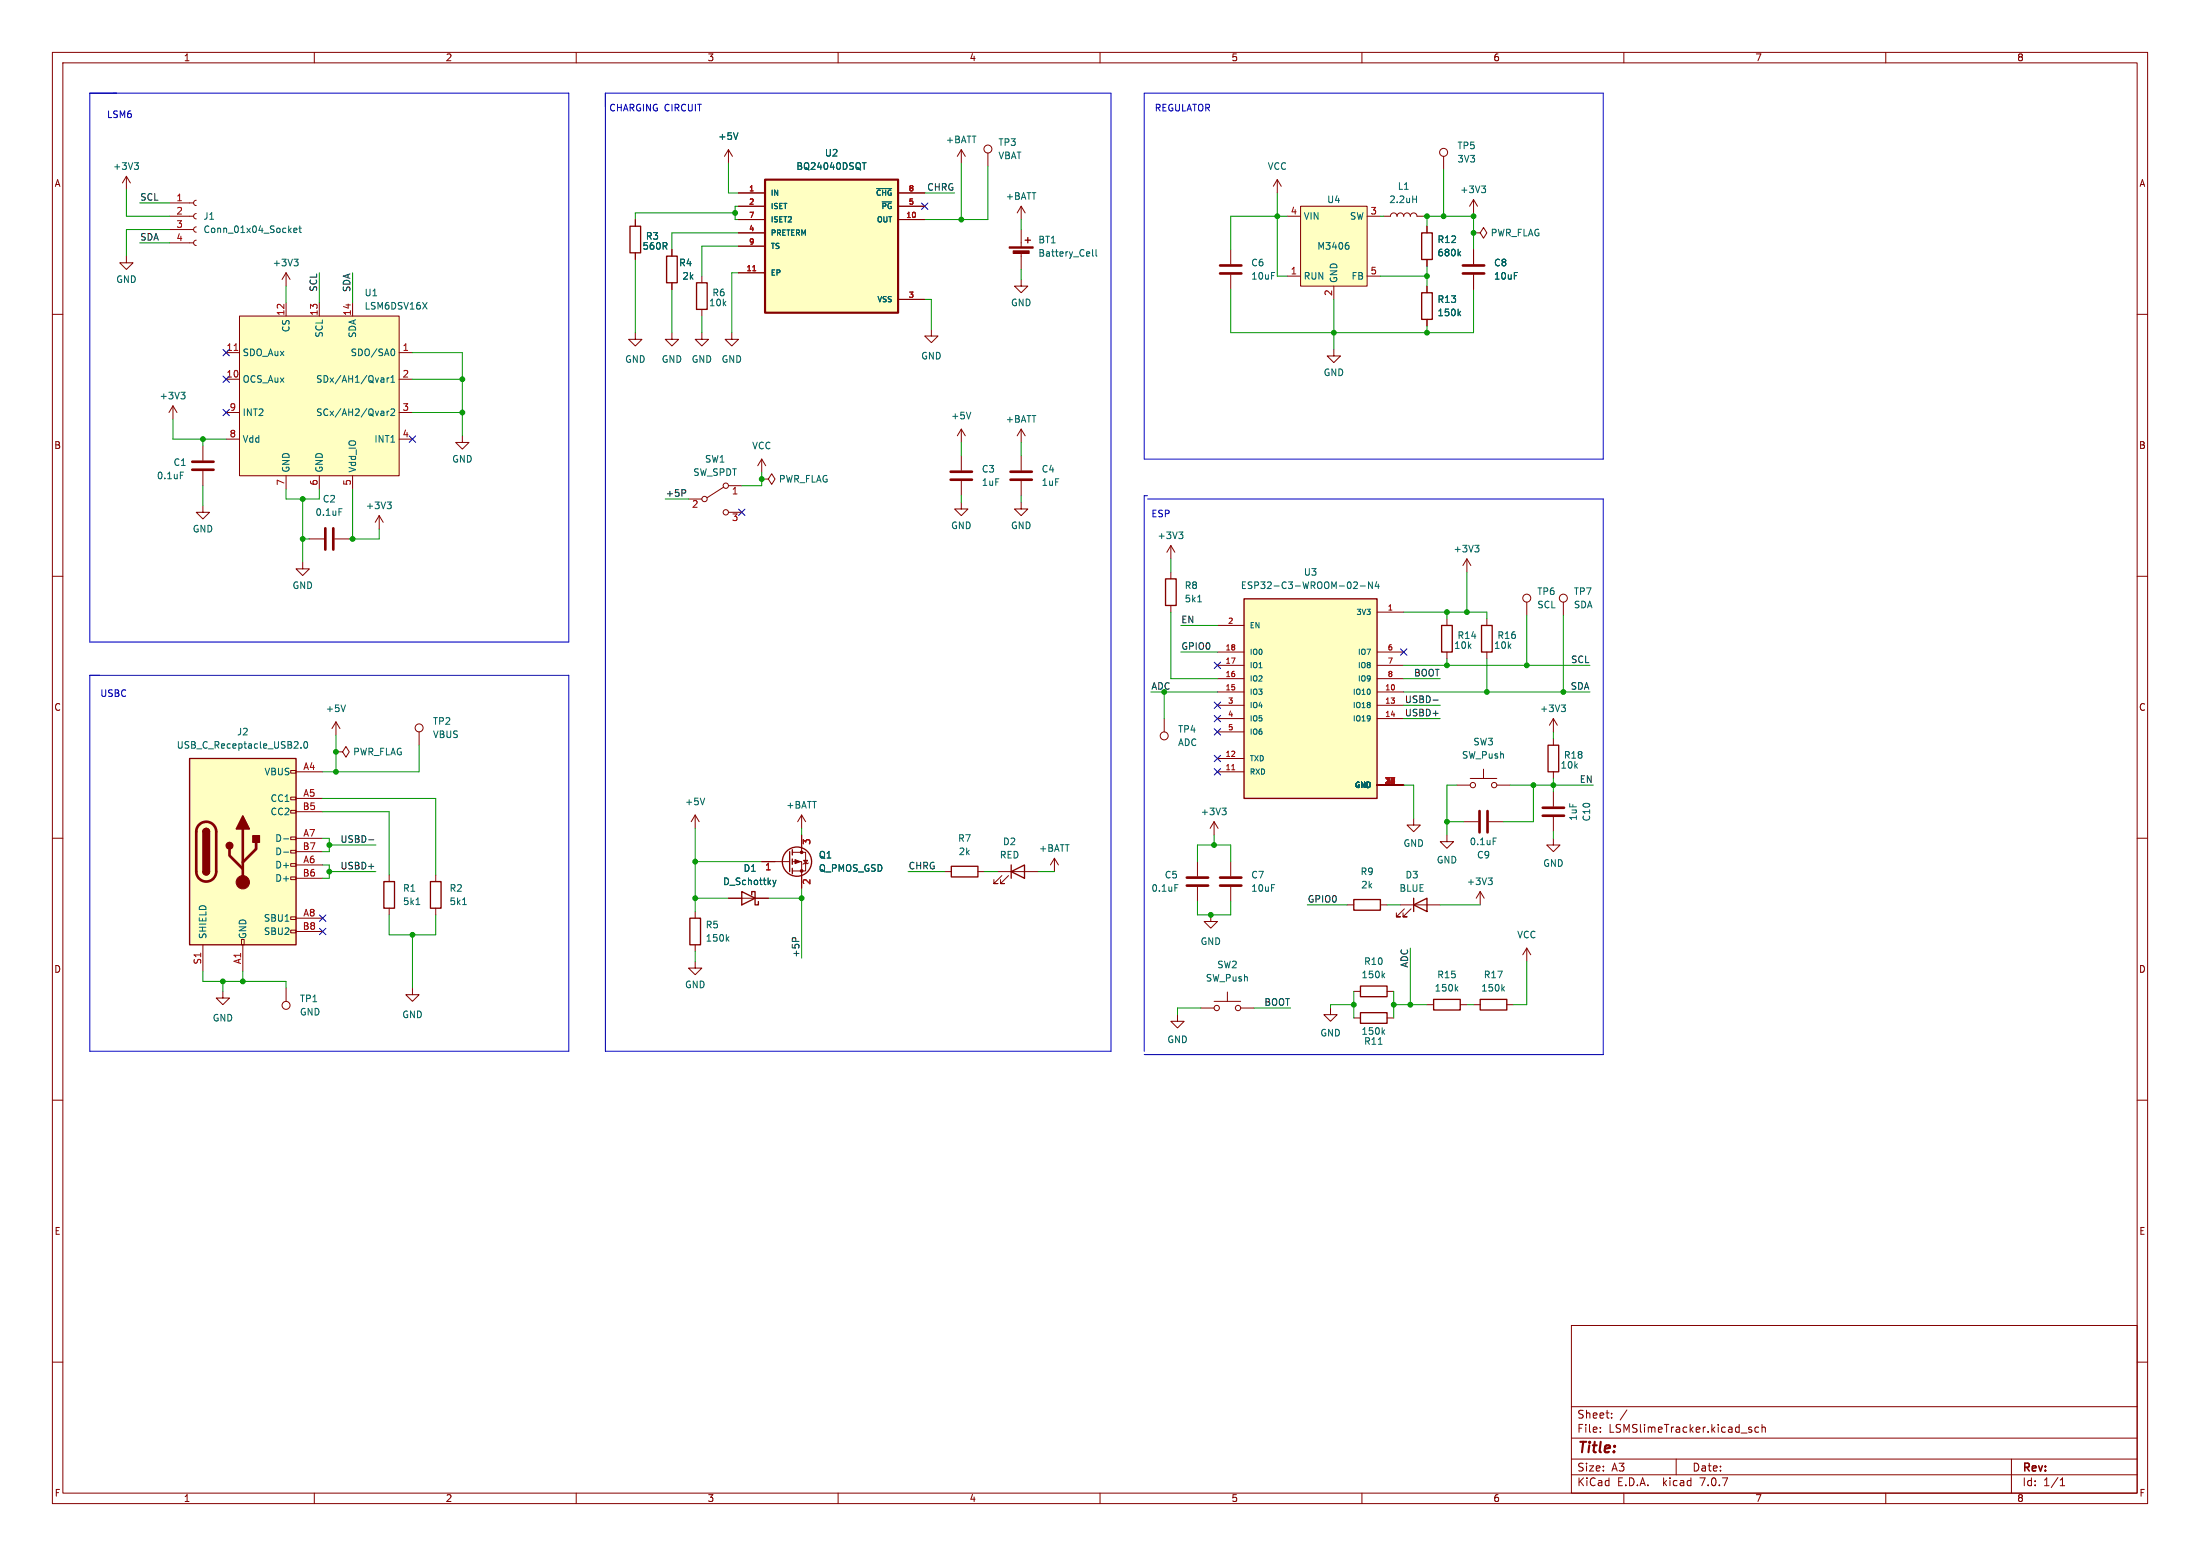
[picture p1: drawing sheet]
<svg xmlns="http://www.w3.org/2000/svg" width="420mm" height="297mm" viewBox="0 0 420 297" stroke-linecap="round" stroke-linejoin="round" font-family="sans-serif">
<g fill="none" stroke="#840000" stroke-width=".19">
<path d="M10 10h400v277h-400zM12 12h396v273h-396zM60 10v2M110 10v2M160 10v2M210 10v2M260 10v2M310 10v2M360 10v2M24.1 33.7l-.7 1.2M24.1 33.7v2.5M24.1 33.7l.8 1.2"/>
<path d="M32.4 38.7h4.6M37.5 38.2l-.4 .2-.1 .3 .1 .4 .4 .1M139.1 28.6l-.8 1.2M139.1 28.6v2.5M139.1 28.6l.7 1.2M141 36.8h5M141 39.4h5M171.4 36.8h5.1M171.4 39.4h5.1M183.5 28.6l-.7 1.2M183.5 28.6v2.5M183.5 28.6l.8 1.2"/>
<path d="M188.6 29.2v2.6M194.9 39.4v2.5M194.9 39.4l-.7 1.2M194.9 39.4l.8 1.2M243.8 34.3l-.7 1.3M243.8 34.3v2.5M243.8 34.3l.8 1.3M248.3 39.4h12.7v15.2h-12.7zM275.6 29.8v2.6M281.3 38.1v2.5M281.3 38.1l-.8 1.3M281.3 38.1l.8 1.3"/>
<path d="M10 60h2M24.1 48.9v1.3h1.3l-1.3 1.2-1.2-1.2h1.2M32.4 46.4h4.6M32.4 43.8h4.6M32.4 41.3h4.6M37.5 45.8l-.4 .2-.1 .3 .1 .4 .4 .2M37.5 43.3l-.4 .1-.1 .4 .1 .4 .4 .1M37.5 40.8l-.4 .1-.1 .4 .1 .3 .4 .2M54.6 52.1l-.8 1.2M54.6 52.1v2.5M54.6 57.8v2.5M54.6 52.1l.8 1.2"/>
<path d="M61 57.8v2.5M67.3 57.8v2.5M121.3 41.9v1.3M121.3 48.3v1.2M128.3 47.6v1.3M128.3 54v1.2M134 52.7v1.3M134 59.1v1.2M141 41.9h5M141 52.1h5M141 44.5h5M141 47h5"/>
<path d="M171.4 41.9h5.1M171.4 57.2h5.1M194.9 53.3v1.3h1.3l-1.3 1.3-1.2-1.3h1.2M194.9 43.8v3.3M194.9 48.1v3.3M234.9 47.6v2.8M234.9 52.5v2.7M245.7 41.3h2.6M245.7 52.7h2.6M254.6 54.6v2.6M261 41.3h2.5M261 52.7h2.5"/>
<path d="M264.2 41.3h1.2a.64 .64 0 0 1 .7-.7 .64 .64 0 0 1 .6 .7 .64 .64 0 0 1 .6-.7 .64 .64 0 0 1 .7 .7 .64 .64 0 0 1 .6-.7 .64 .64 0 0 1 .6 .7 .64 .64 0 0 1 .7-.7 .64 .64 0 0 1 .6 .7h1.3M272.4 43.2v1.3M272.4 49.5v1.3M272.4 54.6v1.3M281.3 44.5h1.3l.6-1.1 .6 1.1-.6 1-.6-1M281.3 44.5h.1M281.3 47.6v2.8M281.3 52.5v2.7M408 60h2M33 77.5l-.7 1.2M33 77.5v2.5M33 77.5l.8 1.2"/>
<path d="M43.2 67.3h2.5M43.2 72.4h2.5M43.2 78.7h2.5M45.7 60.3h30.5v30.5h-30.5zM76.2 67.3h2.5M76.2 72.4h2.5M76.2 78.7h2.5M121.3 63.5v1.3h1.3l-1.3 1.2-1.3-1.2h1.3M128.3 63.5v1.3h1.2l-1.2 1.2-1.3-1.2h1.3M134 63.5v1.3h1.3l-1.3 1.2-1.3-1.2h1.3M139.7 63.5v1.3h1.3l-1.3 1.2-1.3-1.2h1.3M177.8 62.9v1.2h1.3l-1.3 1.3-1.3-1.3h1.3"/>
<path d="M254.6 66.7v1.2h1.3l-1.3 1.3-1.2-1.3h1.2M272.4 61v1.2M38.7 96.5v1.3h1.3l-1.3 1.3-1.2-1.3h1.2M38.7 85.1v2.8M38.7 89.9v2.8M43.2 83.8h2.5M54.6 90.8v2.5M61 90.8v2.5M67.3 90.8v2.5M72.4 98.4l-.8 1.3M72.4 98.4v2.6M72.4 98.4l.8 1.3"/>
<path d="M76.2 83.8h2.5M88.3 83.2v1.3h1.2l-1.2 1.2-1.3-1.2h1.3M131.4 95.3h2.6M138.2 93l-3.2 2M139.1 92.7h2.5M139.1 97.8h2.5M145.4 91.4h1.3l.6-1 .7 1-.7 1.1-.6-1.1M145.4 91.4h.1M145.4 87.6l-.7 1.3M145.4 87.6v2.6M145.4 87.6l.8 1.3M183.5 95.9v1.3h1.3l-1.3 1.2-1.3-1.2h1.3"/>
<path d="M183.5 81.9v2.6M183.5 87v2.8M183.5 91.8v2.8M183.5 81.9l-.7 1.3M183.5 81.9l.8 1.3M194.9 95.9v1.3h1.3l-1.3 1.2-1.2-1.2h1.2M194.9 81.9v2.6M194.9 87v2.8M194.9 91.8v2.8M194.9 81.9l-.7 1.3M194.9 81.9l.8 1.3M10 110h2"/>
<path d="M57.8 107.3v1.3h1.3l-1.3 1.3-1.3-1.3h1.3M59.1 102.9h2.7M63.9 102.9h2.8M223.5 104.1v2.6M223.5 109.2v1.3M223.5 115.6v1.2M223.5 104.1l-.7 1.3M223.5 104.1l.8 1.3M232.4 119.4h5.1M262.9 116.8h5.1M276.2 118.1v1.3M280 106.7l-.7 1.3"/>
<path d="M280 106.7v2.5M280 106.7l.8 1.3M283.8 118.1v1.3M291.5 114.9v2.6M298.4 114.9v2.6M408 110h2M64.1 137.8l-.7 1.3M64.1 137.8v2.5M64.1 137.8l.8 1.3M80 139.7v2.5M222.2 137.2v2.5M232.4 132.1h5.1"/>
<path d="M232.4 134.6h5.1M232.4 137.2h5.1M232.4 129.5h5.1M232.4 127h5.1M232.4 124.5h5.1M232.4 139.7h5.1M262.9 132.1h5.1M262.9 134.6h5.1M262.9 137.2h5.1M262.9 129.5h5.1M262.9 127h5.1M262.9 124.5h5.1"/>
<path d="M276.2 124.5v1.2M283.8 124.5v1.2M296.5 137.2l-.7 1.2M296.5 137.2v2.5M296.5 137.2l.8 1.2M10 160h2M55.5 159.8h1v.5h-1zM55.5 154.7h1v.5h-1zM55.5 152.1h1v.6h-1zM55.5 147.1h1v.5h-1zM56.5 147.3h5.1M56.5 152.4h5.1"/>
<path d="M56.5 154.9h5.1M64.1 143.5h1.3l.6-1 .7 1-.7 1-.6-1M64.1 143.5h.1M132.7 155.6l-.7 1.2M132.7 155.6v2.5M132.7 155.6l.8 1.2M153 155.6l-.7 1.2M153 155.6v2.5M153 159.4v3.3M153 155.6l.8 1.2M231.8 156.8l-.8 1.3M231.8 156.8v2.6"/>
<path d="M231.8 156.8l.7 1.3M232.4 147.3h5.1M232.4 144.8h5.1M262.9 149.9h5.1M269.9 156.2v1.3h-1.3l1.3 1.3 1.2-1.3h-1.2M276.2 159.4v1.3h-1.2l1.2 1.2 1.3-1.2h-1.3M278.1 149.9h2.6M279.4 156.8h2.8M280.7 148.6h5M283.2 146.8v1.8M284.2 156.8h2.8M285.7 149.9h2.6"/>
<path d="M296.5 141v1.2M296.5 147.3v1.3M296.5 151.1v2.8M296.5 156v2.8M408 160h2M46.1 179.3h.5v1h-.5zM55.5 177.5h1v.6h-1zM55.5 175h1v.5h-1zM55.5 167.4h1v.5h-1zM55.5 164.8h1v.6h-1zM55.5 162.3h1v.5h-1zM56.5 165.1h5.1"/>
<path d="M56.5 160h5.1M56.5 175.3h5.1M56.5 167.6h5.1M56.5 162.6h5.1M56.5 177.8h5.1M74.3 167v1.3M74.3 173.4v1.2M83.2 167v1.3M83.2 173.4v1.2M132.7 174v1.3M139.1 171.5h7.6M145.4 164.5h5.3"/>
<path d="M151.3 164.5h1.7v5M151.3 162.7h2.5v3.5h-2.5M153.4 164.2h.8l-.4 .6zM154.3 164.7l-1 .3M180.3 166.4h1.3M186.7 166.4h1.3M190.5 166.4h7.6M191.3 167.1l-1.6 1.6h.8h-.8v-.8M192.5 167.1l-1.5 1.6h.8h-.8v-.8M201.3 163.8l-.8 1.3M201.3 163.8v2.6M201.3 163.8l.8 1.3"/>
<path d="M228.6 164.5v2.8M228.6 169.3v2.8M231.1 174.6v1.3h1.3l-1.3 1.3-1.2-1.3h1.2M234.9 164.5v2.8M234.9 169.3v2.8M257.2 172.7h1.2M263.5 172.7h1.3M267.3 172.7h7.7M268.1 173.5l-1.5 1.5h.7h-.7v-.8M269.4 173.5l-1.6 1.5h.8h-.8v-.8M282.6 170.2l-.8 1.3M282.6 170.2v2.5"/>
<path d="M282.6 170.2l.7 1.3M296.5 160v1.3h-1.2l1.2 1.3 1.3-1.3h-1.3M38.7 180.3v5.1M42.5 189.2v1.3h1.3l-1.3 1.3-1.2-1.3h1.2M46.4 180.3v5.1M54.6 188.6v2.5M78.7 188.6v1.3h1.3l-1.3 1.2-1.2-1.2h1.2M132.7 183.5v1.3h1.3l-1.3 1.3-1.3-1.3h1.3M132.7 180.3v1.3M224.8 193.7v1.2h-1.3l1.3 1.3 1.3-1.3h-1.3M229.2 192.4h2.6M231.8 191.1h5.1"/>
<path d="M234.3 189.4v1.7M236.9 192.4h2.5M254 192.4v1.3h-1.3l1.3 1.2 1.3-1.2h-1.3M258.4 194.3h1.3M258.4 189.2h1.3M264.8 194.3h1.3M264.8 189.2h1.3M272.4 191.8h1.3M278.8 191.8h1.2M281.3 191.8h1.3M287.7 191.8h1.2M291.5 181v2.5"/>
<path d="M291.5 181l-.8 1.2M291.5 181l.7 1.2M10 210h2M408 210h2M10 260h2M300 253h108v32h-108zM408 260h2M300 278.5h108M300 274.5h108M300 268.5h108M305.5 273.2v.2M305.5 272.5v.1"/>
<path d="M307.7 270.5v.2M307.7 269.8v.1M310.6 269.1l-1.3 1.9M320 278.5v3M334 272.9l.4 .1v.2l-.2 .2h-.3M334 272.4l.4 .1M335.7 272.5l-.4-.1-.3 .3 .2 .6h.5M336.4 272.5l.2-.1 .3 .1 .1 .9M336.4 271.9v1.5M384 278.5v6.5M60 285v2M110 285v2"/>
<path d="M160 285v2M210 285v2M260 285v2M300 281.5h108M310 285v2M360 285v2M393.3 283.6h.9M393.3 282.5l.4-.4v1.5"/>
<circle cx="188.6" cy="28.4" r=".76"/>
<circle cx="275.6" cy="29.1" r=".76"/>
<circle cx="134.5" cy="95.3" r=".51"/>
<circle cx="138.6" cy="97.8" r=".51"/>
<circle cx="138.6" cy="92.7" r=".51"/>
<circle cx="291.5" cy="114.2" r=".76"/>
<circle cx="298.5" cy="114.2" r=".76"/>
<circle cx="80" cy="138.9" r=".76"/>
<circle cx="222.2" cy="140.5" r=".76"/>
<circle cx="281.2" cy="149.9" r=".51"/>
<circle cx="285.2" cy="149.9" r=".51"/>
<circle cx="54.6" cy="191.9" r=".76"/>
<circle cx="232.3" cy="192.4" r=".51"/>
<circle cx="236.3" cy="192.4" r=".51"/>
</g>
<g fill="none" stroke="#006464" stroke-width=".19">
<path d="M25.6 31.1h.8l-.4 .4M26.2 31.5l.2 .3v.3l-.2 .2M140.9 25.3l-.4 1.3M164.6 31.1h.7M165 31.1v1.2M167.3 36h2.9M168.4 38.5h1.8M269.7 38h.7M270.4 37.4v1.3M282.8 35.5h.8l-.4 .5M283.4 36l.2 .2v.3l-.2 .3M56.1 44l.6-.1-.1-.3-.3-.1-.2 .2v.6h.5"/>
<path d="M56.1 49.5h.8l-.4 .5M56.7 50l.2 .2v.3l-.2 .2M57 43.5h.5M57.2 43.1v1.1l.3 .2M80.7 57.7l.8 1.3M81.5 57.7l-.8 1.3M208.6 47.6v1.1l.2 .2M209.2 47.6v1.1l.2 .2M257.2 46.3h.2M257.3 46.8l.2 .2v.3l-.2 .3M278.5 48.4l.3 .4M278.5 59.8l.3 .5"/>
<path d="M278.8 48l-.4 .5M278.8 59.4l-.4 .5M34.5 74.9h.8l-.4 .5M35.1 75.4l.2 .2v.3l-.2 .2M72.9 72.1l.3 .1 .1 .8M73.3 72.9l-.4 .1M73.3 72.4l-.4 .1M73.9 72.1v.9M73.9 78.5v.8M74.3 72.1l-.4 .3M74.3 78.5l-.4 .2M74.6 78.2l.5-.2 .2 .4-.7 .9h.7"/>
<path d="M74.6 73h.7M74.6 72.1l.4-.4v1.3M75 66.6a.79 .79 0 0 1 0 1.3M185.3 78.7l-.4 1.3M34.4 90.1h.6M64.7 97.1h.6M73.9 95.8h.8l-.4 .5M74.4 96.3l.3 .3v.3l-.3 .2M225 101.5h.8l-.4 .5M225.6 102l.2 .3v.3l-.2 .2M228.7 114.9h.7M258.6 111.1h.4l.1 .3-.7 .9h.7"/>
<path d="M259.7 111.9h1M262 111.1v1.2l-.7-1.2v1.2M262.8 111l-.3 .9h.8M263.1 111.5v.8M281.5 104.1h.8l-.4 .5M282.1 104.6l.2 .2v.3l-.2 .3M65.9 134.6l-.4 1.2M298.1 134.6h.7l-.4 .4M298.6 135l.2 .3v.3l-.2 .2M57.5 142.7v.1M58.1 141.7l.2-.2a.68 .68 0 0 1 .4 .7 .68 .68 0 0 1-.4 .6l-.3-.5zM134.5 152.3l-.4 1.3"/>
<path d="M233.3 154.2h.8l-.5 .5M233.8 154.7l.3 .3v.3l-.3 .2M285.1 160h.6M54.1 160.1h1M54.1 162.7h1M79.4 172.7h.8M88.3 172.7h.7M138.8 179.2l.3 .4M139.1 178.8l-.4 .5M147.5 168l.3 .9M147.8 168.9l-.3 .4M148.2 168l-.4 .9"/>
<path d="M224.3 168.9h.6M284.1 167.6h.8l-.5 .5M284.6 168.1l.3 .2v.3l-.3 .3M263.1 199.3h.8M264 196.9l.3 .5M264 186.2l.3 .4M264.3 196.6l-.4 .5M264.3 185.8l-.4 .5M277.9 188.7l.4 .5M278.3 188.3l-.5 .5M286.8 188.7l.4 .5M287.2 188.3l-.5 .5"/>
</g>
<g fill="none" stroke="#840000" stroke-width=".51">
<path d="M232.9 52.2h4.1M232.9 50.7h4.1M279.3 52.2h4M279.3 50.7h4M36.7 88.1h4.1M36.7 89.7h4.1M181.5 91.6h4M181.5 90h4M192.9 91.6h4.1M192.9 90h4.1M62.1 100.8v4.1M63.6 100.8v4.1"/>
<path d="M38 157.4a1.9 1.9 0 0 1 2.1-.4 1.9 1.9 0 0 1 1.2 1.8v7.6a1.91 1.91 0 0 1-1.9 1.9 1.91 1.91 0 0 1-1.9-1.9v-7.8l.1-.7zM46.4 158.2v10.2M282.4 154.8v4.1M284 154.8v4.1M294.5 154.2h4.1M294.5 155.7h4.1M43.8 162.1v1.2l2.6 2.6M48.9 160.8v1.3l-2.5 2.5M226.6 169h4M226.6 167.5h4M232.9 169h4.1M232.9 167.5h4.1"/>
</g>
<g fill="none" stroke="#840000" stroke-width=".25">
<path d="M120.3 43.2h2v5.1h-2zM127.3 48.9h2v5.1h-2zM133 54h2v5.1h-2zM195.7 45.8h1M196.2 45.3v1.1M271.4 44.5h2v5h-2zM271.4 55.9h2v5.1h-2zM222.5 110.5h2v5.1h-2zM237.5 114.3h25.4v38.1h-25.4zM275.2 119.4h2v5.1h-2zM282.8 119.4h2.1v5.1h-2.1zM36.2 144.8h20.3v35.5h-20.3z"/>
<path d="M38.7 158.8a.64 .64 0 0 1 .7-.7 .64 .64 0 0 1 .6 .7M295.5 142.2h2.1v5.1h-2.1zM38.7 166.4a.64 .64 0 0 0 .7 .6 .64 .64 0 0 0 .6-.6M73.3 168.3h2v5.1h-2zM82.2 168.3h2v5.1h-2zM131.7 175.3h2v5h-2zM141.6 170.2l2.5 1.3-2.5 1.2zM143.5 170.8v-.6h.6v2.5h.7v-.6M150.7 162.6v3.8M151.3 162.2v1M151.3 164v1M151.3 165.7v1.1"/>
<path d="M181.6 165.4h5.1v2h-5.1zM193 166.4l2.6-1.3v2.5zM193 165.1v2.5M258.4 171.7h5.1v2h-5.1zM269.9 172.7l2.5-1.2v2.5zM269.9 171.5v2.5M259.7 193.3h5.1v2h-5.1zM259.7 188.2h5.1v2h-5.1zM273.7 190.8h5.1v2h-5.1zM282.6 190.8h5.1v2h-5.1z"/>
<circle cx="152.1" cy="164.5" r="2.79"/>
</g>
<g fill="#ffffc2" stroke="#ffffc2" stroke-width=".19">
<path d="M36.2 144.8h20.3v35.5h-20.3z"/>
<path d="M146 34.3h25.4v25.4h-25.4z"/>
<path d="M248.3 39.4h12.7v15.2h-12.7z"/>
<path d="M45.7 60.3h30.5v30.5h-30.5z"/>
<path d="M237.5 114.3h25.4v38.1h-25.4z"/>
</g>
<g fill="#840000" stroke="#840000" stroke-width=".25">
<path d="M38.7 166.4h1.3a.64 .64 0 0 1-.6 .6 .64 .64 0 0 1-.7-.6z"/>
<path d="M38.7 158.8h1.3v7.6h-1.3z"/>
<path d="M38.9 158.3a.64 .64 0 0 1 .7-.1 .64 .64 0 0 1 .4 .6h-1.3z"/>
<path d="M46.4 155.7l1.2 2.5h-2.5z"/>
<path d="M48.3 159.5h1.2v1.3h-1.2z"/>
<circle cx="43.8" cy="161.4" r=".63"/>
</g>
<g fill="#840000" stroke="#840000" stroke-width=".19">
<path d="M151.8 164.1l1 .4-1 .3z"/>
<path d="M192.7 47.1h4.5v.3h-4.5z"/>
<path d="M193.4 47.9h3.1v.5h-3.1z"/>
<circle cx="46.4" cy="168.4" r="1.27"/>
<circle cx="153" cy="166.2" r=".25"/>
<circle cx="153" cy="162.7" r=".25"/>
</g>
<path d="M146 34.3h25.4v25.4h-25.4z" fill="none" stroke="#840000" stroke-width=".41"/>
<path d="M143.7 51.7h.6M44.7 66.9h.7M235.1 146.9h.6" fill="none" stroke="#a90000" stroke-width=".19"/>
<path d="M130.7 93.5l.2 .2-.1 .3-.1 .1M273.6 133.6h1M70.4 160.3h1M151.3 179.2l.2-.2h.3l.1 .2" fill="none" stroke="#0f0f0f" stroke-width=".19"/>
<path d="M17.1 17.8h91.5v104.8h-91.5zM115.6 17.8h96.5v182.9h-96.5zM218.4 17.8h87.7v69.8h-87.7zM219.1 95.3h87v106h-87.7M219.1 94.6h-.7v106.1M17.1 128.9h91.5v71.8h-91.5z" fill="none" stroke="#0000c2" stroke-width=".19"/>
<g fill="none" stroke="#009600" stroke-width=".19">
<path d="M24.1 36.2v5.1h8.3M26.7 38.7h5.7M139.1 31.1v5.7h1.9M141 39.4h-.7v2.5h.7M176.5 36.8h5.7M183.5 31.1v10.8M188.6 31.8v10.1h-12.1M243.8 36.8v15.9h1.9M275.6 32.4v8.9M26.7 46.4h5.7M32.4 43.8h-8.3v5.1M54.6 54.6v3.2"/>
<path d="M61 52.1v5.7M67.3 52.1v5.7M121.3 49.5v14M128.3 55.2v8.3M140.3 40.6h-19v1.3M141 44.5h-12.7v3.1M141 52.1h-1.3v11.4M141 47h-7v5.7M176.5 57.2h1.3v5.7M194.9 41.9v1.9M194.9 51.4v1.9M234.9 55.2v8.3h46.4v-8.3"/>
<path d="M245.7 41.3h-10.8v6.3M254.6 57.2v9.5M263.5 52.7h8.9M263.5 41.3h.7M271.8 41.3h9.5M272.4 41.3v1.9M272.4 50.8v3.8M281.3 40.6v7M78.7 67.3h9.6v15.9M78.7 72.4h9.6M78.7 78.7h9.6M134 60.3v3.2"/>
<path d="M272.4 62.2v1.3M33 80v3.8h10.2M38.7 83.8v1.3M38.7 92.7v3.8M54.6 93.3v2h6.4v-2M57.8 95.3v12M67.3 93.3v9.6M127 95.3h4.4M145.4 90.2v2.5h-3.8M183.5 84.5v2.5M183.5 94.6v1.3M194.9 84.5v2.5"/>
<path d="M194.9 94.6v1.3M57.8 102.9h1.3M72.4 101v1.9h-5.7M223.5 106.7v2.5M223.5 116.8v12.7h8.9M225.4 119.4h7M268 116.8h15.8v1.3M276.2 116.8v1.3M280 109.2v7.6M291.5 117.5v9.5M298.4 117.5v14.6M225.4 124.5h7"/>
<path d="M232.4 132.1h-10.2v5.1M268 127h35.5M268 134.6h7M268 132.1h35.5M268 129.5h7M268 137.2h7M276.2 125.7v1.3M283.8 125.7v6.4M296.5 139.7v1.3M61.6 154.9h12.7v12.1M61.6 152.4h21.6v14.6M64.1 140.3v7"/>
<path d="M80 142.2v5.1h-18.4M132.7 158.1v15.9M153 158.1v1.3M231.8 159.4v1.9M268 149.9h1.9v6.3M276.2 156.8h3.2M278.1 149.9h-1.9v9.5M288.3 149.9h15.9M292.7 149.9v6.9h-5.7M296.5 148.6v2.5M296.5 158.8v1.2M61.6 165.1h1.3v2.5h-1.3"/>
<path d="M61.6 160h1.3v2.6h-1.3M62.9 166.4h8.9M62.9 161.3h8.9M74.3 174.6v3.8h8.9v-3.8M78.7 178.4v10.2M132.7 164.5h12.7M132.7 171.5h6.4M146.7 171.5h6.3M153 169.5v13.4M173.4 166.4h6.9M188 166.4h2.5M198.1 166.4h3.2"/>
<path d="M228.6 164.5v-3.2h6.3v3.2M228.6 172.1v2.5h6.3v-2.5M249.6 172.7h7.6M264.8 172.7h2.5M275 172.7h7.6M38.7 185.4v1.9h15.9v1.3M42.5 187.3v1.9M46.4 185.4v1.9M132.7 181.6v1.9M229.2 192.4h-4.4v1.3M239.4 192.4h7M258.4 191.8h-4.4v.6"/>
<path d="M258.4 189.2v5.1M266.1 191.8h6.3M266.1 189.2v5.1M269.2 181v10.8M280 191.8h1.3M291.5 183.5v8.3h-2.6"/>
</g>
<g fill="none" stroke="#000084" stroke-width=".19">
<path d="M175.9 38.8l1.2 1.2M177.1 38.8l-1.2 1.2M42.6 66.7l1.2 1.2M42.6 78.1l1.2 1.2M42.6 71.8l1.2 1.2M43.8 66.7l-1.2 1.2M43.8 78.1l-1.2 1.2M43.8 71.8l-1.2 1.2M78.1 83.2l1.2 1.2M79.3 83.2l-1.2 1.2M141 97.2l1.2 1.2M142.2 97.2l-1.2 1.2"/>
<path d="M231.8 134l1.2 1.2M231.8 126.4l1.2 1.2M231.8 136.6l1.2 1.2M231.8 139.1l1.2 1.2M233 134l-1.2 1.2M233 126.4l-1.2 1.2M233 136.6l-1.2 1.2M233 139.1l-1.2 1.2M267.4 123.9l1.2 1.2M268.6 123.9l-1.2 1.2M231.8 144.2l1.2 1.2M231.8 146.7l1.2 1.2"/>
<path d="M233 144.2l-1.2 1.2M233 146.7l-1.2 1.2M61 174.7l1.2 1.2M61 177.2l1.2 1.2M62.2 177.2l-1.2 1.2M62.2 174.7l-1.2 1.2"/>
</g>
<g fill="#009600" stroke="#009600" stroke-width=".19">
<circle cx="57.8" cy="102.9" r=".46"/>
<circle cx="67.3" cy="102.9" r=".46"/>
<circle cx="57.8" cy="95.3" r=".46"/>
<circle cx="64.1" cy="147.3" r=".46"/>
<circle cx="88.3" cy="78.7" r=".46"/>
<circle cx="88.3" cy="72.4" r=".46"/>
<circle cx="38.7" cy="83.8" r=".46"/>
<circle cx="132.7" cy="164.5" r=".46"/>
<circle cx="132.7" cy="171.5" r=".46"/>
<circle cx="153" cy="171.5" r=".46"/>
<circle cx="62.9" cy="166.4" r=".46"/>
<circle cx="140.3" cy="40.6" r=".46"/>
<circle cx="145.4" cy="91.4" r=".46"/>
<circle cx="62.9" cy="161.3" r=".46"/>
<circle cx="42.5" cy="187.3" r=".46"/>
<circle cx="46.4" cy="187.3" r=".46"/>
<circle cx="78.7" cy="178.4" r=".46"/>
<circle cx="64.1" cy="143.5" r=".46"/>
<circle cx="281.3" cy="41.3" r=".46"/>
<circle cx="281.3" cy="44.5" r=".46"/>
<circle cx="275.6" cy="41.3" r=".46"/>
<circle cx="276.2" cy="127" r=".46"/>
<circle cx="280" cy="116.8" r=".46"/>
<circle cx="276.2" cy="116.8" r=".46"/>
<circle cx="272.4" cy="52.7" r=".46"/>
<circle cx="272.4" cy="63.5" r=".46"/>
<circle cx="272.4" cy="41.3" r=".46"/>
<circle cx="231.8" cy="161.3" r=".46"/>
<circle cx="258.4" cy="191.8" r=".46"/>
<circle cx="231.1" cy="174.6" r=".46"/>
<circle cx="292.7" cy="149.9" r=".46"/>
<circle cx="266.1" cy="191.8" r=".46"/>
<circle cx="269.2" cy="191.8" r=".46"/>
<circle cx="254.6" cy="63.5" r=".46"/>
<circle cx="243.8" cy="41.3" r=".46"/>
<circle cx="291.5" cy="127" r=".46"/>
<circle cx="298.4" cy="132.1" r=".46"/>
<circle cx="296.5" cy="149.9" r=".46"/>
<circle cx="222.2" cy="132.1" r=".46"/>
<circle cx="183.5" cy="41.9" r=".46"/>
<circle cx="283.8" cy="132.1" r=".46"/>
<circle cx="276.2" cy="156.8" r=".46"/>
</g>
<text font-size="2.8" fill="#840000" x="301" y="277.9">Title:</text>
<g font-size="2.1" fill="#840000">
<text x="301" y="273.7">File:</text>
<text x="301" y="271">Sheet:</text>
<text x="307.1" y="273.7">LSMSlimeTracker.kicad_sch</text>
<text x="301" y="281.1">Size:</text>
<text x="307.6" y="281.1">A3</text>
<text x="323" y="281.1">Date:</text>
<text x="386" y="281.3">Rev:</text>
<text x="301" y="283.9">KiCad</text>
<text x="308.7" y="283.9">E.D.A.</text>
<text x="317.6" y="283.9">kicad</text>
<text x="324.8" y="283.9">7.0.7</text>
<text x="386" y="283.9">Id:</text>
<text x="390.1" y="283.9">1/1</text>
</g>
<g font-size="1.8" fill="#840000">
<text x="35" y="11.9">1</text>
<text x="85" y="11.9">2</text>
<text x="135" y="11.9">3</text>
<text x="185" y="11.9">4</text>
<text x="235" y="11.9">5</text>
<text x="285" y="11.9">6</text>
<text x="335" y="11.9">7</text>
<text x="385" y="11.9">8</text>
<text x="10.3" y="35.9">A</text>
<text x="408.3" y="35.9">A</text>
<text x="10.3" y="85.9">B</text>
<text x="408.2" y="85.9">B</text>
<text x="10.3" y="135.9">C</text>
<text x="408.2" y="135.9">C</text>
<text x="10.3" y="185.9">D</text>
<text x="408.2" y="185.9">D</text>
<text x="10.3" y="235.9">E</text>
<text x="408.3" y="235.9">E</text>
<text x="10.3" y="285.9">F</text>
<text x="35" y="286.9">1</text>
<text x="85" y="286.9">2</text>
<text x="135" y="286.9">3</text>
<text x="185" y="286.9">4</text>
<text x="235" y="286.9">5</text>
<text x="285" y="286.9">6</text>
<text x="335" y="286.9">7</text>
<text x="385" y="286.9">8</text>
<text x="408.3" y="285.9">F</text>
</g>
<g font-size="1.8" fill="#0000c2">
<text x="20.3" y="22.6">LSM6</text>
<text x="116.2" y="21.3">CHARGING CIRCUIT</text>
<text x="220.3" y="21.3">REGULATOR</text>
<text x="219.7" y="98.8">ESP</text>
<text x="19" y="133.1">USBC</text>
</g>
<g font-size="1.8" fill="#006464">
<text x="137" y="26.9">+5V</text>
<text x="180.5" y="27.5">+BATT</text>
<text x="190.5" y="28">TP3</text>
<text x="278.1" y="28.7">TP5</text>
<text x="21.5" y="32.6">+3V3</text>
<text x="151.9" y="32.6">BQ24040DSQT</text>
<text x="157.4" y="30.1">U2</text>
<text x="190.5" y="30.6">VBAT</text>
<text x="241.9" y="32.6">VCC</text>
<text x="278.1" y="31.2">3V3</text>
<text x="191.9" y="38.3">+BATT</text>
<text x="253.3" y="39">U4</text>
<text x="265.1" y="39">2.2uH</text>
<text x="266.8" y="36.4">L1</text>
<text x="278.7" y="37.1">+3V3</text>
<text x="38.7" y="42.1">J1</text>
<text x="38.7" y="44.7">Conn_01x04_Socket</text>
<text x="122.6" y="47.9">560R</text>
<text x="123.2" y="45.9">R3</text>
<text x="198.1" y="46.6">BT1</text>
<text x="248.8" y="42.1">VIN</text>
<text x="251.4" y="47.9">M3406</text>
<text x="257.6" y="42.1">SW</text>
<text x="274.3" y="46.6">R12</text>
<text x="284.5" y="45.3">PWR_FLAG</text>
<text x="52" y="51">+3V3</text>
<text x="129.5" y="51">R4</text>
<text x="130.2" y="53.6">2k</text>
<text x="198.1" y="49.2">Battery_Cell</text>
<text x="238.8" y="51">C6</text>
<text x="238.8" y="53.6">10uF</text>
<text x="248.8" y="53.6">RUN</text>
<text x="257.9" y="53.6">FB</text>
<text x="274.3" y="49.1">680k</text>
<text x="285.1" y="51">C8</text>
<text x="285.1" y="53.6">10uF</text>
<text x="22.1" y="54.2">GND</text>
<text x="69.5" y="56.7">U1</text>
<text x="69.5" y="59.3">LSM6DSV16X</text>
<text x="135.3" y="58.6">10k</text>
<text x="135.9" y="56.7">R6</text>
<text x="192.9" y="58.6">GND</text>
<text x="255.5" y="54.1" transform="rotate(-90 255.5 54.1)">GND</text>
<text x="274.3" y="58">R13</text>
<text x="55.5" y="63.5" transform="rotate(-90 55.5 63.5)">CS</text>
<text x="61.8" y="64.5" transform="rotate(-90 61.8 64.5)">SCL</text>
<text x="68.2" y="64.6" transform="rotate(-90 68.2 64.6)">SDA</text>
<text x="274.3" y="60.6">150k</text>
<text x="46.2" y="68.2">SDO_Aux</text>
<text x="66.8" y="68.2">SDO/SA0</text>
<text x="119.2" y="69.4">GND</text>
<text x="126.2" y="69.4">GND</text>
<text x="131.9" y="69.4">GND</text>
<text x="137.7" y="69.4">GND</text>
<text x="175.8" y="68.8">GND</text>
<text x="252.6" y="72">GND</text>
<text x="30.4" y="76.4">+3V3</text>
<text x="46.2" y="73.3">OCS_Aux</text>
<text x="60.2" y="73.3">SDx/AH1/Qvar1</text>
<text x="46.2" y="79.6">INT2</text>
<text x="60.2" y="79.6">SCx/AH2/Qvar2</text>
<text x="181.5" y="80.2">+5V</text>
<text x="191.9" y="80.9">+BATT</text>
<text x="33" y="89.1">C1</text>
<text x="46.2" y="84.7">Vdd</text>
<text x="71.4" y="84.7">INT1</text>
<text x="86.2" y="88.5">GND</text>
<text x="134.5" y="88.5">SW1</text>
<text x="143.5" y="86">VCC</text>
<text x="29.9" y="91.7">0.1uF</text>
<text x="55.5" y="90.3" transform="rotate(-90 55.5 90.3)">GND</text>
<text x="61.8" y="90.3" transform="rotate(-90 61.8 90.3)">GND</text>
<text x="68.2" y="90.3" transform="rotate(-90 68.2 90.3)">Vdd_IO</text>
<text x="132.3" y="91">SW_SPDT</text>
<text x="148.6" y="92.3">PWR_FLAG</text>
<text x="187.3" y="90.4">C3</text>
<text x="187.3" y="92.9">1uF</text>
<text x="198.8" y="90.4">C4</text>
<text x="198.8" y="92.9">1uF</text>
<text x="36.7" y="101.8">GND</text>
<text x="60.1" y="98.7">0.1uF</text>
<text x="61.5" y="96.1">C2</text>
<text x="69.7" y="97.4">+3V3</text>
<text x="181.5" y="101.2">GND</text>
<text x="192.9" y="101.2">GND</text>
<text x="220.9" y="103.1">+3V3</text>
<text x="277.4" y="105.6">+3V3</text>
<text x="55.7" y="112.6">GND</text>
<text x="226.1" y="112.6">R8</text>
<text x="236.8" y="112.6">ESP32-C3-WROOM-02-N4</text>
<text x="248.8" y="110.1">U3</text>
<text x="293.4" y="113.8">TP6</text>
<text x="300.4" y="113.8">TP7</text>
<text x="226.1" y="115.2">5k1</text>
<text x="293.4" y="116.3">SCL</text>
<text x="300.4" y="116.3">SDA</text>
<text x="277.5" y="124.1">10k</text>
<text x="278.1" y="122.1">R14</text>
<text x="285.1" y="124.1">10k</text>
<text x="285.8" y="122.1">R16</text>
<text x="62.1" y="136.1">+5V</text>
<text x="293.9" y="136.1">+3V3</text>
<text x="33.6" y="143.1">USB_C_Receptacle_USB2.0</text>
<text x="45.2" y="140.6">J2</text>
<text x="82.6" y="138.5">TP2</text>
<text x="82.6" y="141.1">VBUS</text>
<text x="224.8" y="140.1">TP4</text>
<text x="224.8" y="142.6">ADC</text>
<text x="281.2" y="142.5">SW3</text>
<text x="50.4" y="148.2">VBUS</text>
<text x="67.3" y="144.4">PWR_FLAG</text>
<text x="279" y="145">SW_Push</text>
<text x="297.8" y="146.9">10k</text>
<text x="298.5" y="145">R18</text>
<text x="51.5" y="153.3">CC1</text>
<text x="51.5" y="155.8">CC2</text>
<text x="130.7" y="153.9">+5V</text>
<text x="150" y="154.5">+BATT</text>
<text x="229.1" y="155.8">+3V3</text>
<text x="52.5" y="160.9">D-</text>
<text x="182.8" y="160.9">R7</text>
<text x="191.4" y="161.5">D2</text>
<text x="267.8" y="161.8">GND</text>
<text x="280.5" y="161.5">0.1uF</text>
<text x="301.2" y="156.8" transform="rotate(-90 301.2 156.8)">1uF</text>
<text x="303.8" y="156.9" transform="rotate(-90 303.8 156.9)">C10</text>
<text x="52.5" y="166">D+</text>
<text x="52.5" y="163.4">D-</text>
<text x="141.9" y="166.6">D1</text>
<text x="156.2" y="164.1">Q1</text>
<text x="156.2" y="166.6">Q_PMOS_GSD</text>
<text x="182.9" y="163.4">2k</text>
<text x="190.8" y="164.1">RED</text>
<text x="198.3" y="162.8">+BATT</text>
<text x="222.3" y="167.9">C5</text>
<text x="238.8" y="167.9">C7</text>
<text x="259.6" y="167.2">R9</text>
<text x="268.2" y="167.9">D3</text>
<text x="274.2" y="165">GND</text>
<text x="281.9" y="164.1">C9</text>
<text x="294.5" y="165.6">GND</text>
<text x="52.5" y="168.5">D+</text>
<text x="76.8" y="170.4">R1</text>
<text x="76.8" y="172.9">5k1</text>
<text x="85.7" y="170.4">R2</text>
<text x="85.7" y="172.9">5k1</text>
<text x="138" y="169.1">D_Schottky</text>
<text x="219.7" y="170.4">0.1uF</text>
<text x="238.8" y="170.4">10uF</text>
<text x="259.8" y="169.8">2k</text>
<text x="267.1" y="170.4">BLUE</text>
<text x="279.9" y="169.1">+3V3</text>
<text x="39.6" y="179.3" transform="rotate(-90 39.6 179.3)">SHIELD</text>
<text x="47.2" y="179.3" transform="rotate(-90 47.2 179.3)">GND</text>
<text x="50.3" y="176.1">SBU1</text>
<text x="50.3" y="178.7">SBU2</text>
<text x="134.6" y="177.4">R5</text>
<text x="134.6" y="179.9">150k</text>
<text x="289.5" y="179.3">VCC</text>
<text x="229.1" y="180.6">GND</text>
<text x="232.3" y="185">SW2</text>
<text x="260.3" y="184.4">R10</text>
<text x="57.2" y="191.5">TP1</text>
<text x="130.7" y="188.8">GND</text>
<text x="230.1" y="187.6">SW_Push</text>
<text x="259.8" y="186.9">150k</text>
<text x="273.8" y="189.5">150k</text>
<text x="274.3" y="186.9">R15</text>
<text x="282.7" y="189.5">150k</text>
<text x="283.2" y="186.9">R17</text>
<text x="40.5" y="195.2">GND</text>
<text x="57.2" y="194">GND</text>
<text x="76.7" y="194.5">GND</text>
<text x="259.8" y="197.7">150k</text>
<text x="222.8" y="199.3">GND</text>
<text x="252" y="198">GND</text>
<text x="260.3" y="199.6">R11</text>
</g>
<g font-size="1.8" fill="#0f0f0f">
<text x="26.7" y="38.4">SCL</text>
<text x="176.9" y="36.5">CHRG</text>
<text x="26.7" y="46">SDA</text>
<text x="60.6" y="55.8" transform="rotate(-90 60.6 55.8)">SCL</text>
<text x="67" y="55.8" transform="rotate(-90 67 55.8)">SDA</text>
<text x="127" y="94.9">+5P</text>
<text x="225.4" y="119">EN</text>
<text x="225.4" y="124.1">GPIO0</text>
<text x="269.9" y="129.2">BOOT</text>
<text x="299.8" y="131.7">SDA</text>
<text x="299.8" y="126.7">SCL</text>
<text x="268.1" y="134.3">USBD-</text>
<text x="268.1" y="136.8">USBD+</text>
<text x="301.5" y="149.5">EN</text>
<text x="64.9" y="160.9">USBD-</text>
<text x="64.9" y="166">USBD+</text>
<text x="173.4" y="166">CHRG</text>
<text x="249.6" y="172.4">GPIO0</text>
<text x="152.7" y="182.9" transform="rotate(-90 152.7 182.9)">+5P</text>
<text x="268.9" y="184.8" transform="rotate(-90 268.9 184.8)">ADC</text>
<text x="241.3" y="192.1">BOOT</text>
</g>
<g font-size="1.8" fill="#a90000">
<text x="33.6" y="38.5">1</text>
<text x="33.6" y="41">2</text>
<text x="246.3" y="41">4</text>
<text x="261.5" y="41">3</text>
<text x="33.6" y="43.6">3</text>
<text x="33.6" y="46.1">4</text>
<text x="246.3" y="52.5">1</text>
<text x="261.5" y="52.5">5</text>
<text x="254.4" y="56.6" transform="rotate(-90 254.4 56.6)">2</text>
<text x="54.4" y="60.4" transform="rotate(-90 54.4 60.4)">12</text>
<text x="60.7" y="60.4" transform="rotate(-90 60.7 60.4)">13</text>
<text x="67.1" y="60.4" transform="rotate(-90 67.1 60.4)">14</text>
<text x="43.1" y="67.1">11</text>
<text x="76.8" y="67.1">1</text>
<text x="43.1" y="72.1">10</text>
<text x="76.8" y="72.1">2</text>
<text x="43.7" y="83.6">8</text>
<text x="43.7" y="78.5">9</text>
<text x="76.8" y="78.5">3</text>
<text x="76.8" y="83.6">4</text>
<text x="54.4" y="92.8" transform="rotate(-90 54.4 92.8)">7</text>
<text x="60.7" y="92.8" transform="rotate(-90 60.7 92.8)">6</text>
<text x="67.1" y="92.8" transform="rotate(-90 67.1 92.8)">5</text>
<text x="139.6" y="94.7">1</text>
<text x="132" y="97.2">2</text>
<text x="139.6" y="99.8">3</text>
<text x="57.8" y="147.1">A4</text>
<text x="57.7" y="154.7">B5</text>
<text x="57.8" y="152.1">A5</text>
<text x="57.8" y="159.8">A7</text>
<text x="155" y="161.4" transform="rotate(-90 155 161.4)">3</text>
<text x="57.7" y="167.4">B6</text>
<text x="57.7" y="162.3">B7</text>
<text x="57.8" y="164.8">A6</text>
<text x="146" y="166.4">1</text>
<text x="155" y="169" transform="rotate(-90 155 169)">2</text>
<text x="57.7" y="177.5">B8</text>
<text x="57.8" y="175">A8</text>
<text x="38.5" y="184.2" transform="rotate(-90 38.5 184.2)">S1</text>
<text x="46.1" y="184.1" transform="rotate(-90 46.1 184.1)">A1</text>
</g>
<text font-size="1.8" fill="#009600" x="219.7" y="131.7">ADC</text>
<g font-size="1.4" fill="#a90000">
<text x="142.9" y="36.6">1</text>
<text x="142.9" y="39.1">2</text>
<text x="142.9" y="41.7">7</text>
<text x="172.9" y="41.7">10</text>
<text x="173.4" y="39.1">5</text>
<text x="173.4" y="36.6">8</text>
<text x="142.9" y="44.2">4</text>
<text x="142.9" y="46.7">9</text>
<text x="142.4" y="51.8">11</text>
<text x="173.4" y="56.9">3</text>
<text x="234.3" y="119.1">2</text>
<text x="264.8" y="116.6">1</text>
<text x="233.9" y="124.2">18</text>
<text x="264.8" y="124.2">6</text>
<text x="233.9" y="131.8">15</text>
<text x="233.9" y="129.3">16</text>
<text x="233.9" y="126.7">17</text>
<text x="264.3" y="131.8">10</text>
<text x="264.8" y="126.7">7</text>
<text x="264.8" y="129.3">8</text>
<text x="234.3" y="134.4">3</text>
<text x="234.3" y="136.9">4</text>
<text x="264.3" y="134.4">13</text>
<text x="264.3" y="136.9">14</text>
<text x="234.3" y="139.4">5</text>
<text x="233.9" y="147.1">11</text>
<text x="233.9" y="144.5">12</text>
<text x="264.8" y="149.6">91</text>
<text x="265.1" y="149.6">2</text>
<text x="265.1" y="149.6">1</text>
</g>
<g font-size="1.4" fill="#006464">
<text x="147.1" y="37.6">IN</text>
<text x="147.1" y="40.1">ISET</text>
<text x="167.1" y="37.6">~{CHG}</text>
<text x="168.1" y="40.1">~{PG}</text>
<text x="147.1" y="45.2">PRETERM</text>
<text x="147.1" y="42.6">ISET2</text>
<text x="147.1" y="47.7">TS</text>
<text x="167.3" y="42.6">OUT</text>
<text x="147.1" y="52.8">EP</text>
<text x="167.4" y="57.9">VSS</text>
<text x="258.8" y="117.6">3V3</text>
<text x="238.5" y="125.2">IO0</text>
<text x="238.5" y="120.1">EN</text>
<text x="259.1" y="125.2">IO7</text>
<text x="238.5" y="130.3">IO2</text>
<text x="238.5" y="127.7">IO1</text>
<text x="259.1" y="127.7">IO8</text>
<text x="259.1" y="130.3">IO9</text>
<text x="238.5" y="132.8">IO3</text>
<text x="238.5" y="135.4">IO4</text>
<text x="238.5" y="137.9">IO5</text>
<text x="258.1" y="132.8">IO10</text>
<text x="258.1" y="135.4">IO18</text>
<text x="258.1" y="137.9">IO19</text>
<text x="238.5" y="140.4">IO6</text>
<text x="238.5" y="148.1">RXD</text>
<text x="238.5" y="145.5">TXD</text>
<text x="258.5" y="150.6">GND</text>
</g>
</svg>
